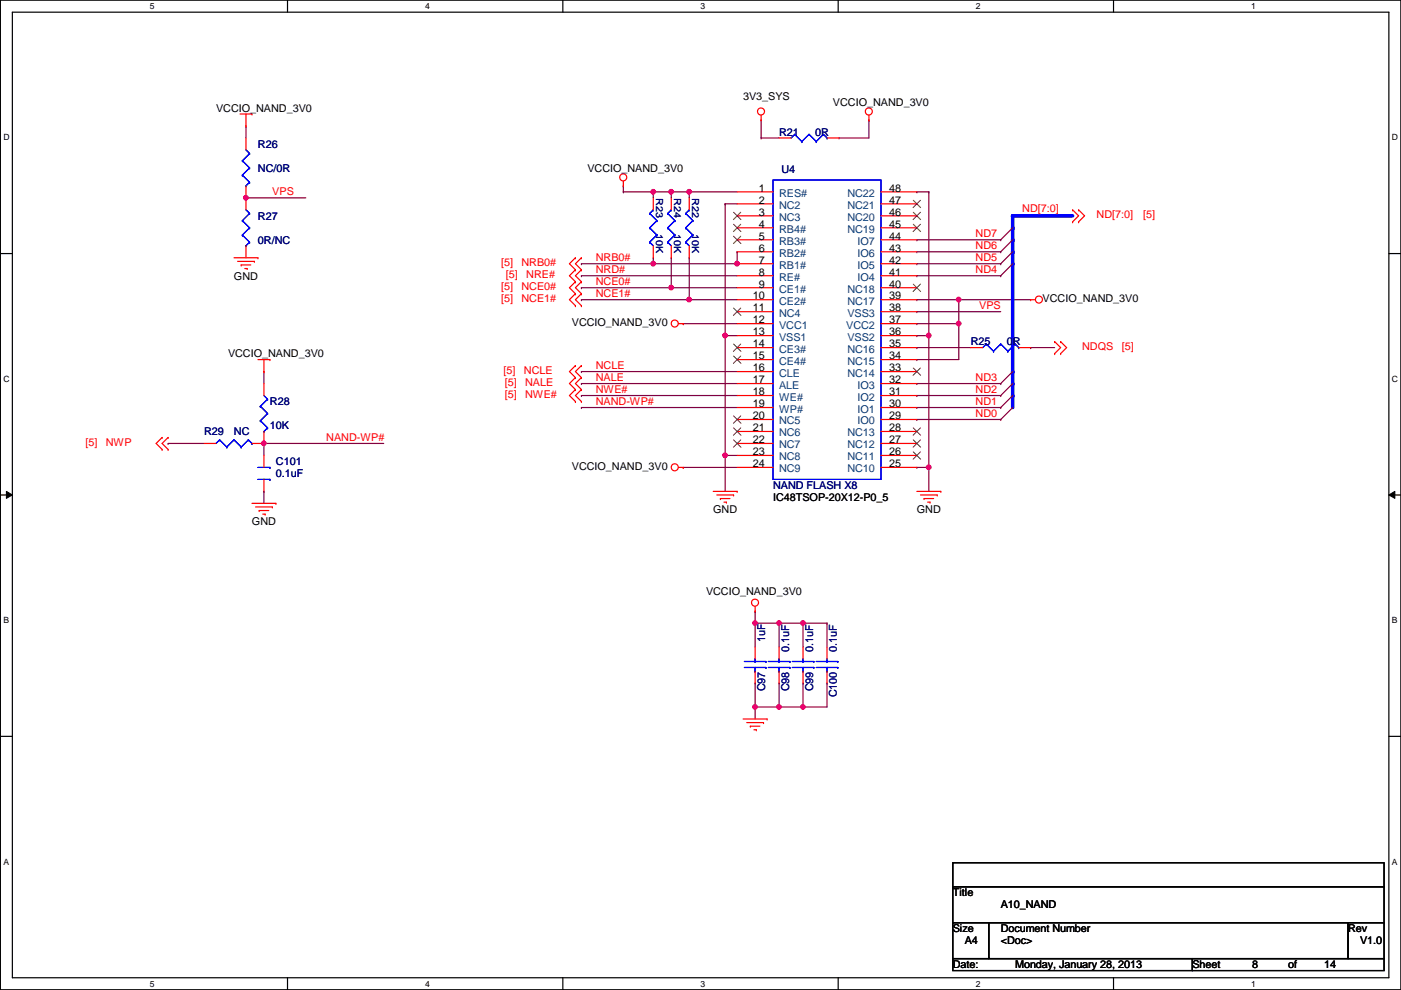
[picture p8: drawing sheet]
<svg xmlns="http://www.w3.org/2000/svg" width="297mm" height="210mm" viewBox="0 0 297 210" stroke-linecap="round" stroke-linejoin="round" font-family="sans-serif">
<path d="M.1 0h296.9v209.8h-296.9zM2.6 2.6h291.9v204.7h-291.9z" fill="none" stroke="#000" stroke-width=".25"/>
<g fill="#fff">
<path d="M31.8 .3h1v2h-1z"/>
<path d="M31.8 207.6h1v1.9h-1z"/>
</g>
<path d="M61 0v2.6M61 207.3v2.5" fill="none" stroke="#000" stroke-width=".25"/>
<g fill="#fff">
<path d="M90.1 .3h1v2h-1z"/>
<path d="M90.1 207.6h1v1.9h-1z"/>
</g>
<path d="M119.3 0v2.6M119.3 207.3v2.5" fill="none" stroke="#000" stroke-width=".25"/>
<g fill="#fff">
<path d="M148.5 .3h1v2h-1z"/>
<path d="M148.5 207.6h1v1.9h-1z"/>
</g>
<path d="M177.7 0v2.6M177.7 207.3v2.5" fill="none" stroke="#000" stroke-width=".25"/>
<g fill="#fff">
<path d="M206.9 .3h1v2h-1z"/>
<path d="M206.9 207.6h1v1.9h-1z"/>
</g>
<path d="M236.1 0v2.6M236.1 207.3v2.5" fill="none" stroke="#000" stroke-width=".25"/>
<g fill="#fff">
<path d="M265.3 .3h.9v2h-.9z"/>
<path d="M265.3 207.6h.9v1.9h-.9z"/>
<path d="M.7 28.2h1.3v1.9h-1.3z"/>
<path d="M295.1 28.2h1.3v1.9h-1.3z"/>
<path d="M.7 79.3h1.3v2h-1.3z"/>
<path d="M295.1 79.3h1.3v2h-1.3z"/>
</g>
<path d="M.1 53.8h2.5M294.5 53.8h2.5" fill="none" stroke="#000" stroke-width=".25"/>
<g fill="#fff">
<path d="M.7 130.5h1.2v2h-1.2z"/>
<path d="M295.1 130.5h1.2v2h-1.2z"/>
</g>
<path d="M.1 104.9h2.5M294.5 104.9h2.5" fill="none" stroke="#000" stroke-width=".25"/>
<path d="M1.4 104.2l1.2 .7-1.2 .8zM294.5 104.9l1.2-.7v1.5z" fill="#000"/>
<path d="M1.4 104.2l1.2 .7-1.2 .8zM294.5 104.9l1.2-.7v1.5z" fill="none" stroke="#000" stroke-width=".21"/>
<g fill="#fff">
<path d="M.7 181.7h1.2v2h-1.2z"/>
<path d="M295.1 181.7h1.2v2h-1.2z"/>
</g>
<path d="M.1 156.1h2.5M294.5 156.1h2.5" fill="none" stroke="#000" stroke-width=".25"/>
<path d="M35.6 94h.1M35.6 94h7.7M56 94h.1M56 94v2.6M56 94h25.4" fill="none" stroke="#800040" stroke-width=".25"/>
<circle cx="55.9" cy="94" r=".49" fill="#f0f"/>
<circle cx="55.9" cy="94" r=".49" fill="none" stroke="#f0f" stroke-width=".25"/>
<path d="M52.2 42h.1M52.2 42h12.7" fill="none" stroke="#800040" stroke-width=".25"/>
<circle cx="52.1" cy="41.9" r=".49" fill="#f0f"/>
<circle cx="52.1" cy="41.9" r=".49" fill="none" stroke="#f0f" stroke-width=".25"/>
<path d="M146.1 40.7h.1M146.1 40.7h10.2M156.3 53.4h.1M156.3 53.4v2.5M194.4 73.7h.1M194.4 73.7h11.4" fill="none" stroke="#800040" stroke-width=".25"/>
<circle cx="146.1" cy="40.7" r=".49" fill="#f0f"/>
<circle cx="146.1" cy="40.7" r=".49" fill="none" stroke="#f0f" stroke-width=".25"/>
<path d="M142.3 61h.1M142.3 61h14M194.4 66.1h.1M194.4 66.1h17.8" fill="none" stroke="#800040" stroke-width=".25"/>
<circle cx="142.3" cy="61" r=".49" fill="#f0f"/>
<circle cx="142.3" cy="61" r=".49" fill="none" stroke="#f0f" stroke-width=".25"/>
<g fill="none" stroke="#800040" stroke-width=".25">
<path d="M194.4 50.8h.1M194.4 53.4h.1M194.4 50.8h17.8M194.4 53.4h17.8M123.3 78.8h.1M123.3 78.8h33M144.9 68.6h.1M144.9 68.6h11.4M146.1 63.5h.1M146.1 63.5h10.2M123.3 86.4h.1M123.3 81.3h.1"/>
<path d="M123.3 83.9h.1M123.3 86.4h33M123.3 81.3h33M123.3 83.9h33M194.4 83.9h.1M194.4 86.4h.1M194.4 88.9h.1M194.4 86.4h17.8M194.4 83.9h17.8M194.4 88.9h17.8"/>
</g>
<circle cx="146.1" cy="63.5" r=".49" fill="#f0f"/>
<circle cx="146.1" cy="63.5" r=".49" fill="none" stroke="#f0f" stroke-width=".25"/>
<g fill="none" stroke="#800040" stroke-width=".25">
<path d="M123.3 58.5h.1M123.3 58.5h33M194.4 55.9h.1M194.4 58.5h.1M194.4 40.7h.1M194.4 55.9h17.8M194.4 58.5h17.8M194.4 40.7h2.5M196.9 40.7h.1M196.9 40.7v30.5M144.9 99.1h.1M144.9 99.1h11.4"/>
<path d="M194.4 81.3h.1M194.4 99.1h.1M194.4 81.3h17.8M194.4 99.1h2.5M196.9 99.1h.1M196.9 99.1v5.1M56 104.2h.1M56 104.2v2.5"/>
</g>
<circle cx="196.9" cy="99.1" r=".49" fill="#f0f"/>
<circle cx="196.9" cy="99.1" r=".49" fill="none" stroke="#f0f" stroke-width=".25"/>
<path d="M153.8 43.2h.1M153.8 43.2h2.5M194.4 71.2h.1M194.4 71.2h2.5M153.8 96.6h.1M153.8 96.6v7.6" fill="none" stroke="#800040" stroke-width=".25"/>
<circle cx="153.7" cy="96.5" r=".49" fill="#f0f"/>
<circle cx="153.7" cy="96.5" r=".49" fill="none" stroke="#f0f" stroke-width=".25"/>
<path d="M153.8 43.2h.1M153.8 43.2v53.4M153.8 71.2h.1M153.8 71.2h2.5M153.8 96.6h.1M153.8 96.6h2.5" fill="none" stroke="#800040" stroke-width=".25"/>
<circle cx="153.7" cy="71.1" r=".49" fill="#f0f"/>
<circle cx="153.7" cy="71.1" r=".49" fill="none" stroke="#f0f" stroke-width=".25"/>
<path d="M138.5 55.9h.1M138.5 55.9h17.8" fill="none" stroke="#800040" stroke-width=".25"/>
<circle cx="156.3" cy="55.9" r=".49" fill="#f0f"/>
<circle cx="156.3" cy="55.9" r=".49" fill="none" stroke="#f0f" stroke-width=".25"/>
<circle cx="138.5" cy="55.9" r=".49" fill="#f0f"/>
<circle cx="138.5" cy="55.9" r=".49" fill="none" stroke="#f0f" stroke-width=".25"/>
<path d="M196.9 71.2h.1M196.9 71.2v27.9" fill="none" stroke="#800040" stroke-width=".25"/>
<circle cx="196.9" cy="71.1" r=".49" fill="#f0f"/>
<circle cx="196.9" cy="71.1" r=".49" fill="none" stroke="#f0f" stroke-width=".25"/>
<path d="M160.1 144.8h.1M160.1 144.8v5.1" fill="none" stroke="#800040" stroke-width=".25"/>
<circle cx="160.1" cy="149.9" r=".49" fill="#f0f"/>
<circle cx="160.1" cy="149.9" r=".49" fill="none" stroke="#f0f" stroke-width=".25"/>
<path d="M165.2 132.1h.1M165.2 132.1v5.1M170.3 149.9h.1M170.3 149.9h5" fill="none" stroke="#800040" stroke-width=".25"/>
<circle cx="165.2" cy="132.1" r=".49" fill="#f0f"/>
<circle cx="165.2" cy="132.1" r=".49" fill="none" stroke="#f0f" stroke-width=".25"/>
<path d="M165.2 132.1h.1M165.2 132.1h10.1M170.3 132.1h.1M170.3 132.1v5.1M175.3 132.1h.1M175.3 132.1v5.1" fill="none" stroke="#800040" stroke-width=".25"/>
<circle cx="170.2" cy="132.1" r=".49" fill="#f0f"/>
<circle cx="170.2" cy="132.1" r=".49" fill="none" stroke="#f0f" stroke-width=".25"/>
<path d="M160.1 129.6h.1M160.1 132.1h.1M160.1 129.6v7.6M160.1 132.1h5.1M175.3 144.8h.1M175.3 144.8v5.1" fill="none" stroke="#800040" stroke-width=".25"/>
<circle cx="160.1" cy="132.1" r=".49" fill="#f0f"/>
<circle cx="160.1" cy="132.1" r=".49" fill="none" stroke="#f0f" stroke-width=".25"/>
<path d="M160.1 149.9h.1M160.1 149.9v2.5M165.2 144.8h.1M165.2 144.8v5.1h-5.1M170.3 144.8h.1M170.3 144.8v5.1" fill="none" stroke="#800040" stroke-width=".25"/>
<circle cx="170.2" cy="149.9" r=".49" fill="#f0f"/>
<circle cx="170.2" cy="149.9" r=".49" fill="none" stroke="#f0f" stroke-width=".25"/>
<path d="M165.2 149.9h.1M165.2 149.9h5.1" fill="none" stroke="#800040" stroke-width=".25"/>
<circle cx="165.2" cy="149.9" r=".49" fill="#f0f"/>
<circle cx="165.2" cy="149.9" r=".49" fill="none" stroke="#f0f" stroke-width=".25"/>
<g fill="none" stroke="#800040" stroke-width=".25">
<path d="M52.2 26.7h.1M52.2 26.7v2.6M132.2 39.4h.1M132.2 39.4v1.3M161.4 25.4h.1M161.4 29.3h.1M161.4 25.4v3.9M161.4 29.3h3.8M177.9 29.3h.1M184.2 25.4h.1M184.2 25.4v3.9h-6.3M123.3 55.9h.1"/>
<path d="M138.5 54.7h.1M138.5 40.7h.1M138.5 40.7v1.3M138.5 54.7v1.2h-15.2M138.5 40.7h3.8M142.3 54.7h.1M142.3 40.7h.1M142.3 40.7v1.3M142.3 54.7v6.3h-19M146.1 54.7h.1M146.1 54.7v8.8h-22.8M56 78.8h.1"/>
<path d="M56 78.8v2.5M123.3 61h.1M123.3 63.5h.1"/>
</g>
<circle cx="138.5" cy="40.7" r=".49" fill="#f0f"/>
<circle cx="138.5" cy="40.7" r=".49" fill="none" stroke="#f0f" stroke-width=".25"/>
<path d="M142.3 40.7h.1M142.3 40.7h3.8M146.1 40.7h.1M146.1 40.7v1.3" fill="none" stroke="#800040" stroke-width=".25"/>
<circle cx="142.3" cy="40.7" r=".49" fill="#f0f"/>
<circle cx="142.3" cy="40.7" r=".49" fill="none" stroke="#f0f" stroke-width=".25"/>
<path d="M132.2 40.7h.1M132.2 40.7h6.3M203.3 63.5h.1M203.3 63.5v5.1" fill="none" stroke="#800040" stroke-width=".25"/>
<circle cx="203.3" cy="68.6" r=".49" fill="#f0f"/>
<circle cx="203.3" cy="68.6" r=".49" fill="none" stroke="#f0f" stroke-width=".25"/>
<path d="M203.3 63.5h.1M203.3 63.5h15.2" fill="none" stroke="#800040" stroke-width=".25"/>
<circle cx="203.3" cy="63.5" r=".49" fill="#f0f"/>
<circle cx="203.3" cy="63.5" r=".49" fill="none" stroke="#f0f" stroke-width=".25"/>
<path d="M194.4 68.6h.1M194.4 76.2h.1M194.4 68.6h8.9M203.3 68.6h.1M203.3 68.6v7.6h-8.9M218.5 73.7h.1M218.5 73.7h5.1" fill="none" stroke="#800040" stroke-width=".25"/>
<path d="M214.7 83.9v2.5" fill="none" stroke="#00f" stroke-width=".76"/>
<circle cx="214.7" cy="83.9" r=".38" fill="#00f"/>
<path d="M214.7 55.9v22.9" fill="none" stroke="#00f" stroke-width=".76"/>
<circle cx="214.7" cy="55.9" r=".38" fill="#00f"/>
<path d="M214.7 45.8v2.5" fill="none" stroke="#00f" stroke-width=".76"/>
<circle cx="214.7" cy="45.8" r=".38" fill="#00f"/>
<path d="M214.7 50.8v2.6" fill="none" stroke="#00f" stroke-width=".76"/>
<circle cx="214.7" cy="50.8" r=".38" fill="#00f"/>
<path d="M214.7 48.3v2.5" fill="none" stroke="#00f" stroke-width=".76"/>
<circle cx="214.7" cy="48.3" r=".38" fill="#00f"/>
<path d="M214.7 53.4v2.5" fill="none" stroke="#00f" stroke-width=".76"/>
<circle cx="214.7" cy="53.4" r=".38" fill="#00f"/>
<path d="M214.7 81.3v2.6" fill="none" stroke="#00f" stroke-width=".76"/>
<circle cx="214.7" cy="81.3" r=".38" fill="#00f"/>
<path d="M214.7 78.8v2.5" fill="none" stroke="#00f" stroke-width=".76"/>
<circle cx="214.7" cy="78.8" r=".38" fill="#00f"/>
<path d="M214.7 45.8h12.7" fill="none" stroke="#00f" stroke-width=".76"/>
<circle cx="214.7" cy="45.8" r=".38" fill="#00f"/>
<g fill="none" stroke="#800040" stroke-width=".25">
<path d="M212.2 50.8h.1M212.2 53.4h.1M212.2 55.9h.1M212.2 58.5h.1M214.7 48.3l-2.5 2.5M214.7 50.8l-2.5 2.6M214.7 53.4l-2.5 2.5M214.7 55.9l-2.5 2.6M194.4 63.5h.1M194.4 63.5h8.9M214.7 78.8l-2.5 2.5M212.2 81.3h.1"/>
<path d="M212.2 83.9h.1M212.2 86.4h.1M212.2 88.9h.1M214.7 81.3l-2.5 2.6M214.7 83.9l-2.5 2.5M214.7 86.4l-2.5 2.5"/>
</g>
<g fill="none" stroke="#f00" stroke-width=".25">
<path d="M50.9 24.2h2.5M52.2 26.7h.1M52.2 24.2v2.5M52.2 29.3v2.5M52.2 39.4v5.1M53.4 24.2h.1M132.2 39.4h.1M132.2 38.4v1M161.4 25.4h.1M161.4 24.4v1M165.2 29.3h2.5M175.3 29.3h2.6"/>
<path d="M184.2 25.4h.1M184.2 24.4v1M49.6 54.7h5.1M50.4 55.4h3.5M51.1 56.2h.1M51.1 56.2h2.1M51.9 56.9h.5M52.2 52.1v2.6M52.4 56.9h.1M53.9 55.4h.1M54.7 54.7h.1M122 59.7h.1"/>
<path d="M122 57.2h.1M122 54.7h.1M122 57.2l-1.3 1.3 1.3 1.2M122 59.7l-1.3 1.3 1.3 1.3M122 54.7l-1.3 1.2 1.3 1.3M123.3 59.7h.1M123.3 57.2h.1M123.3 54.7h.1M123.3 57.2l-1.3 1.3 1.3 1.2M123.3 59.7l-1.3 1.3 1.3 1.3M123.3 54.7l-1.3 1.2 1.3 1.3M138.5 42v2.5"/>
<path d="M138.5 52.1v2.6M142.3 42v2.5M142.3 52.1v2.6M146.1 42v2.5M146.1 52.1v2.6M156.3 53.4h7.6M156.3 58.5h7.6M156.3 45.8h7.6M156.3 55.9h7.6M156.3 48.3h7.6M156.3 50.8h7.6M156.3 40.7h7.6"/>
<path d="M156.3 43.2h7.6M186.8 53.4h7.6M186.8 58.5h7.6M186.8 45.8h7.6M186.8 55.9h7.6M186.8 48.3h7.6M186.8 50.8h7.6M186.8 40.7h7.6M186.8 43.2h7.6M227.4 47h.1M227.4 44.5h.1M227.4 44.5l1.3 1.3-1.3 1.2"/>
<path d="M228.7 47h.1M228.7 44.5h.1M228.7 44.5l1.3 1.3-1.3 1.2M54.7 76.2h2.5M56 78.8h.1M56 76.2v2.6M57.2 76.2h.1M122 64.8h.1M122 62.3h.1M122 77.5h.1M122 62.3l-1.3 1.2 1.3 1.3M122 77.5l-1.3 1.3 1.3 1.3"/>
<path d="M123.3 64.8h.1M123.3 62.3h.1M123.3 77.5h.1M123.3 62.3l-1.3 1.2 1.3 1.3M123.3 77.5l-1.3 1.3 1.3 1.3M143.8 68.6h1.1M144.9 68.6h.1M156.3 76.2h7.6M156.3 68.6h7.6M156.3 63.5h7.6M156.3 73.7h7.6M156.3 66.1h7.6"/>
<path d="M156.3 71.2h7.6M156.3 78.8h7.6M156.3 61h7.6M186.8 76.2h7.6M186.8 68.6h7.6M186.8 63.5h7.6M186.8 73.7h7.6M186.8 66.1h7.6M186.8 71.2h7.6M186.8 78.8h7.6M186.8 61h7.6M205.8 73.7h2.6"/>
<path d="M216 73.7h2.5M218.5 63.5h.1M218.5 63.5h1M223.6 75h.1M223.6 72.4h.1M223.6 72.4l1.3 1.3-1.3 1.3M224.9 75h.1M224.9 72.4h.1M224.9 72.4l1.2 1.3-1.2 1.3M34.4 95.3h.1M34.4 92.8h.1M34.4 92.8l-1.3 1.2 1.3 1.3"/>
<path d="M35.6 95.3h.1M35.6 92.8h.1M35.6 92.8l-1.2 1.2 1.2 1.3M43.3 94h2.5M56 81.3v2.6M56 91.5v2.5h-2.6M56 96.6v2.5M122 82.6h.1M122 80.1h.1M122 85.1h.1M122 80.1l-1.3 1.2 1.3 1.3M122 82.6l-1.3 1.3 1.3 1.2"/>
<path d="M123.3 82.6h.1M123.3 80.1h.1M123.3 85.1h.1M123.3 80.1l-1.3 1.2 1.3 1.3M123.3 82.6l-1.3 1.3 1.3 1.2M143.8 99.1h1.1M144.9 99.1h.1M156.3 99.1h7.6M156.3 88.9h7.6M156.3 96.6h7.6M156.3 91.5h7.6M156.3 83.9h7.6"/>
<path d="M156.3 81.3h7.6M156.3 94h7.6M156.3 86.4h7.6M186.8 99.1h7.6M186.8 88.9h7.6M186.8 96.6h7.6M186.8 91.5h7.6M186.8 83.9h7.6M186.8 81.3h7.6M186.8 94h7.6M186.8 86.4h7.6M53.4 106.7h5.1"/>
<path d="M54.2 107.5h3.5M54.9 108.2h.1M54.9 108.2h2.1M55.7 109h.5M56 101.6v2.6M56.2 109h.1M57.7 107.5h.1M58.5 106.7h.1M151.2 104.2h5.1M152 104.9h3.5M152.7 105.7h.1M152.7 105.7h2.1"/>
<path d="M153.5 106.5h.5M154 106.5h.1M155.5 104.9h.1M156.3 104.2h.1M194.4 104.2h5.1M195.2 104.9h3.5M195.9 105.7h.1M195.9 105.7h2M196.7 106.5h.5M197.2 106.5h.1M198.7 104.9h.1M199.5 104.2h.1"/>
<path d="M160.1 129.6h.1M160.1 128.6v1M160.1 137.2v2.5M165.2 137.2v2.5M170.3 137.2v2.5M175.3 137.2v2.5M157.6 152.4h5M158.3 153.2h3.6M159.1 154h.1M159.1 154h2M159.8 154.7h.6M160.1 142.3v2.5"/>
<path d="M160.4 154.7h.1M161.9 153.2h.1M162.6 152.4h.1M165.2 142.3v2.5M170.3 142.3v2.5M175.3 142.3v2.5"/>
<circle cx="132.1" cy="37.6" r=".75"/>
<circle cx="161.3" cy="23.6" r=".75"/>
<circle cx="184.2" cy="23.6" r=".75"/>
<circle cx="143.1" cy="68.6" r=".75"/>
<circle cx="220.3" cy="63.5" r=".75"/>
<circle cx="143.1" cy="99.1" r=".75"/>
<circle cx="160.1" cy="127.8" r=".75"/>
</g>
<path d="M202 182.9h91.5v5.1h-91.5zM202 188h91.5v7.6h-91.5zM202 195.6h7.6v7.6h-7.6zM209.6 195.6h76.2v7.6h-76.2zM285.8 195.6h7.7v7.6h-7.7zM202 203.2h50.8v2.6h-50.8zM252.8 203.2h40.7v2.6h-40.7z" fill="none" stroke="#000" stroke-width=".25"/>
<g fill="none" stroke="#00f" stroke-width=".25">
<path d="M51.4 34.1h.1M51.4 37.1h.1M51.4 34.1l1.5 1.5M51.4 37.1l1.5 1.6M52.2 39.4h.1M52.2 31.8l.7 .8M52.9 32.6h.1M52.9 35.6h.1M52.9 38.7h.1M52.9 32.6l-1.5 1.5M52.9 35.6l-1.5 1.5M52.9 38.7l-.7 .7"/>
<path d="M163.9 38.1h22.9v63.5h-22.9zM168.5 28.5h.1M168.5 28.5l-.8 .8M168.5 28.5l1.5 1.5M170 30h.1M171.5 28.5h.1M171.5 28.5l-1.5 1.5M171.5 28.5l1.6 1.5M173.1 30h.1M174.6 28.5h.1M174.6 28.5l-1.5 1.5M174.6 28.5l.7 .8"/>
<path d="M175.3 29.3h.1M51.4 46.8h.1M51.4 49.8h.1M51.4 46.8l1.5 1.5M51.4 49.8l1.5 1.6M52.2 52.1h.1M52.2 44.5l.7 .8M52.9 45.3h.1M52.9 48.3h.1M52.9 51.4h.1M52.9 45.3l-1.5 1.5M52.9 48.3l-1.5 1.5"/>
<path d="M52.9 51.4l-.7 .7M137.7 51.4h.1M137.7 48.3h.1M137.7 45.3h.1M137.7 51.4l.8 .7M137.7 48.3l1.6 1.5M137.7 45.3l1.6 1.5M138.5 44.5h.1M138.5 44.5l-.8 .8M139.3 49.8h.1M139.3 46.8h.1M139.3 49.8l-1.6 1.6"/>
<path d="M139.3 46.8l-1.6 1.5M141.6 51.4h.1M141.6 48.3h.1M141.6 45.3h.1M141.6 51.4l.7 .7M141.6 48.3l1.5 1.5M141.6 45.3l1.5 1.5M142.3 44.5h.1M142.3 44.5l-.7 .8M143.1 49.8h.1M143.1 46.8h.1M143.1 49.8l-1.5 1.6"/>
<path d="M143.1 46.8l-1.5 1.5M145.4 51.4h.1M145.4 48.3h.1M145.4 45.3h.1M145.4 51.4l.7 .7M145.4 48.3l1.5 1.5M145.4 45.3l1.5 1.5M146.1 44.5h.1M146.1 44.5l-.7 .8M146.9 49.8h.1M146.9 46.8h.1M146.9 49.8l-1.5 1.6"/>
<path d="M146.9 46.8l-1.5 1.5M209.1 72.9h.1M209.1 72.9l-.7 .8M209.1 72.9l1.5 1.6M210.6 74.5h.1M212.2 72.9h.1M212.2 72.9l-1.6 1.6M212.2 72.9l1.5 1.6M213.7 74.5h.1M215.2 72.9h.1M215.2 72.9l-1.5 1.6M215.2 72.9l.8 .8"/>
<path d="M216 73.7h.1M46.6 93.3h.1M46.6 93.3l-.8 .7M46.6 93.3l1.5 1.5M48.1 94.8h.1M49.6 93.3h.1M49.6 93.3l-1.5 1.5M49.6 93.3l1.5 1.5M51.1 94.8h.1M52.7 93.3h.1M52.7 93.3l-1.6 1.5M52.7 93.3l.7 .7"/>
<path d="M53.4 94h.1M54.7 99.1h2.5M55.2 86.1h.1M55.2 89.2h.1M55.2 86.1l1.5 1.6M55.2 89.2l1.5 1.5M56 91.5h.1M56 83.9l.7 .7M56.7 84.6h.1M56.7 87.7h.1M56.7 90.7h.1M56.7 84.6l-1.5 1.5"/>
<path d="M56.7 87.7l-1.5 1.5M56.7 90.7l-.7 .8M57.2 99.1h.1M54.7 101.6h2.5M57.2 101.6h.1M160.1 139.7h.1M160.1 139.7v.6M165.2 139.7h.1M165.2 139.7v.6M170.3 139.7h.1M170.3 139.7v.6M175.3 139.7h.1"/>
<path d="M175.3 139.7v.6M157.8 141.5h4.6M157.8 140.3h4.6M160.1 140.3h.1M160.1 141.5h.1M160.1 142.3h.1M160.1 141.5v.8M162.4 141.5h.1M162.4 140.3h.1M162.9 141.5h4.6M162.9 140.3h4.6M165.2 140.3h.1"/>
<path d="M165.2 141.5h.1M165.2 142.3h.1M165.2 141.5v.8M167.5 141.5h.1M167.5 140.3h.1M168 141.5h4.5M168 140.3h4.5M170.3 140.3h.1M170.3 141.5h.1M170.3 142.3h.1M170.3 141.5v.8M172.5 141.5h.1"/>
<path d="M172.5 140.3h.1M173.1 141.5h4.5M173.1 140.3h4.5M175.3 140.3h.1M175.3 141.5h.1M175.3 142.3h.1M175.3 141.5v.8M177.6 141.5h.1M177.6 140.3h.1"/>
</g>
<g fill="none" stroke="#804000" stroke-width=".21">
<path d="M155.5 45l1.6 1.6M155.5 47.5l1.6 1.6M155.5 50.1l1.6 1.5M157.1 45l-1.6 1.6M157.1 47.5l-1.6 1.6M157.1 50.1l-1.6 1.5M193.6 45l1.6 1.6M193.6 47.5l1.6 1.6M193.6 42.5l1.6 1.5M195.2 45l-1.6 1.6M195.2 47.5l-1.6 1.6M195.2 42.5l-1.6 1.5"/>
<path d="M155.5 72.9l1.6 1.6M155.5 75.5l1.6 1.5M155.5 65.3l1.6 1.6M157.1 72.9l-1.6 1.6M157.1 75.5l-1.6 1.5M157.1 65.3l-1.6 1.6M193.6 78l1.6 1.6M193.6 60.2l1.6 1.6M195.2 78l-1.6 1.6M195.2 60.2l-1.6 1.6M155.5 88.2l1.6 1.5M155.5 90.7l1.6 1.6"/>
<path d="M155.5 93.3l1.6 1.5M157.1 88.2l-1.6 1.5M157.1 90.7l-1.6 1.6M157.1 93.3l-1.6 1.5M193.6 95.8l1.6 1.6M193.6 90.7l1.6 1.6M193.6 93.3l1.6 1.5M195.2 95.8l-1.6 1.6M195.2 90.7l-1.6 1.6M195.2 93.3l-1.6 1.5"/>
</g>
<circle cx="55.9" cy="94" r=".49" fill="#f0f"/>
<circle cx="55.9" cy="94" r=".49" fill="none" stroke="#f0f" stroke-width=".25"/>
<circle cx="52.1" cy="41.9" r=".49" fill="#f0f"/>
<circle cx="52.1" cy="41.9" r=".49" fill="none" stroke="#f0f" stroke-width=".25"/>
<circle cx="146.1" cy="40.7" r=".49" fill="#f0f"/>
<circle cx="146.1" cy="40.7" r=".49" fill="none" stroke="#f0f" stroke-width=".25"/>
<circle cx="142.3" cy="61" r=".49" fill="#f0f"/>
<circle cx="142.3" cy="61" r=".49" fill="none" stroke="#f0f" stroke-width=".25"/>
<circle cx="146.1" cy="63.5" r=".49" fill="#f0f"/>
<circle cx="146.1" cy="63.5" r=".49" fill="none" stroke="#f0f" stroke-width=".25"/>
<circle cx="196.9" cy="99.1" r=".49" fill="#f0f"/>
<circle cx="196.9" cy="99.1" r=".49" fill="none" stroke="#f0f" stroke-width=".25"/>
<circle cx="153.7" cy="96.5" r=".49" fill="#f0f"/>
<circle cx="153.7" cy="96.5" r=".49" fill="none" stroke="#f0f" stroke-width=".25"/>
<circle cx="153.7" cy="71.1" r=".49" fill="#f0f"/>
<circle cx="153.7" cy="71.1" r=".49" fill="none" stroke="#f0f" stroke-width=".25"/>
<circle cx="156.3" cy="55.9" r=".49" fill="#f0f"/>
<circle cx="156.3" cy="55.9" r=".49" fill="none" stroke="#f0f" stroke-width=".25"/>
<circle cx="138.5" cy="55.9" r=".49" fill="#f0f"/>
<circle cx="138.5" cy="55.9" r=".49" fill="none" stroke="#f0f" stroke-width=".25"/>
<circle cx="196.9" cy="71.1" r=".49" fill="#f0f"/>
<circle cx="196.9" cy="71.1" r=".49" fill="none" stroke="#f0f" stroke-width=".25"/>
<circle cx="160.1" cy="149.9" r=".49" fill="#f0f"/>
<circle cx="160.1" cy="149.9" r=".49" fill="none" stroke="#f0f" stroke-width=".25"/>
<circle cx="165.2" cy="132.1" r=".49" fill="#f0f"/>
<circle cx="165.2" cy="132.1" r=".49" fill="none" stroke="#f0f" stroke-width=".25"/>
<circle cx="170.2" cy="132.1" r=".49" fill="#f0f"/>
<circle cx="170.2" cy="132.1" r=".49" fill="none" stroke="#f0f" stroke-width=".25"/>
<circle cx="160.1" cy="132.1" r=".49" fill="#f0f"/>
<circle cx="160.1" cy="132.1" r=".49" fill="none" stroke="#f0f" stroke-width=".25"/>
<circle cx="170.2" cy="149.9" r=".49" fill="#f0f"/>
<circle cx="170.2" cy="149.9" r=".49" fill="none" stroke="#f0f" stroke-width=".25"/>
<circle cx="165.2" cy="149.9" r=".49" fill="#f0f"/>
<circle cx="165.2" cy="149.9" r=".49" fill="none" stroke="#f0f" stroke-width=".25"/>
<circle cx="138.5" cy="40.7" r=".49" fill="#f0f"/>
<circle cx="138.5" cy="40.7" r=".49" fill="none" stroke="#f0f" stroke-width=".25"/>
<circle cx="142.3" cy="40.7" r=".49" fill="#f0f"/>
<circle cx="142.3" cy="40.7" r=".49" fill="none" stroke="#f0f" stroke-width=".25"/>
<circle cx="203.3" cy="68.6" r=".49" fill="#f0f"/>
<circle cx="203.3" cy="68.6" r=".49" fill="none" stroke="#f0f" stroke-width=".25"/>
<circle cx="203.3" cy="63.5" r=".49" fill="#f0f"/>
<circle cx="203.3" cy="63.5" r=".49" fill="none" stroke="#f0f" stroke-width=".25"/>
<g font-size="2.3">
<text x="45.8" y="23.7">VCCIO_NAND_3V0</text>
<text x="157.6" y="21.2">3V3_SYS</text>
<text x="176.6" y="22.4">VCCIO_NAND_3V0</text>
<text x="124.5" y="36.4">VCCIO_NAND_3V0</text>
<text x="160.9" y="40.6">1</text>
<text x="188.5" y="40.6">48</text>
<text x="160.9" y="45.7">3</text>
<text x="160.9" y="43.2">2</text>
<text x="188.5" y="45.7">46</text>
<text x="188.5" y="43.2">47</text>
<text x="160.9" y="53.3">6</text>
<text x="160.9" y="48.3">4</text>
<text x="160.9" y="50.8">5</text>
<text x="188.5" y="48.3">45</text>
<text x="188.5" y="50.8">44</text>
<text x="188.5" y="53.3">43</text>
<text x="49.6" y="59.3">GND</text>
<text x="160.9" y="55.9">7</text>
<text x="160.9" y="58.4">8</text>
<text x="188.5" y="58.4">41</text>
<text x="188.5" y="55.9">42</text>
<text x="159.6" y="63.5">10</text>
<text x="160.9" y="61">9</text>
<text x="188.5" y="63.5">39</text>
<text x="188.5" y="61">40</text>
<text x="221.1" y="64.1">VCCIO_NAND_3V0</text>
<text x="121.2" y="69.2">VCCIO_NAND_3V0</text>
<text x="159.6" y="66">11</text>
<text x="159.6" y="68.6">12</text>
<text x="159.6" y="71.1">13</text>
<text x="188.5" y="71.1">36</text>
<text x="188.5" y="66">38</text>
<text x="188.5" y="68.6">37</text>
<text x="48.3" y="75.8">VCCIO_NAND_3V0</text>
<text x="159.6" y="73.7">14</text>
<text x="159.6" y="76.2">15</text>
<text x="188.5" y="73.7">35</text>
<text x="188.5" y="76.2">34</text>
<text x="159.6" y="81.3">17</text>
<text x="159.6" y="83.8">18</text>
<text x="159.6" y="78.7">16</text>
<text x="188.5" y="83.8">31</text>
<text x="188.5" y="78.7">33</text>
<text x="188.5" y="81.3">32</text>
<text x="159.6" y="88.9">20</text>
<text x="159.6" y="86.4">19</text>
<text x="188.5" y="88.9">29</text>
<text x="188.5" y="86.4">30</text>
<text x="159.6" y="91.4">21</text>
<text x="159.6" y="94">22</text>
<text x="188.5" y="91.4">28</text>
<text x="188.5" y="94">27</text>
<text x="121.2" y="99.7">VCCIO_NAND_3V0</text>
<text x="159.6" y="99.1">24</text>
<text x="159.6" y="96.5">23</text>
<text x="188.5" y="96.5">26</text>
<text x="188.5" y="99.1">25</text>
<text x="163.9" y="106.3">IC48TSOP-20X12-P0_5</text>
<text x="53.4" y="111.3">GND</text>
<text x="151.2" y="108.8">GND</text>
<text x="194.4" y="108.8">GND</text>
<text x="149.7" y="126.1">VCCIO_NAND_3V0</text>
<text x="202" y="190.1">Title</text>
<text x="202" y="197.7">Size</text>
<text x="212.2" y="197.7">Document Number</text>
<text x="212.2" y="192.6">A10_NAND</text>
<text x="285.8" y="197.7">Rev</text>
<text x="204.6" y="200.2">A4</text>
<text x="212.2" y="200.2">&lt;Doc&gt;</text>
<text x="288.4" y="200.2">V1.0</text>
<text x="202" y="205.3">Date:</text>
<text x="215.2" y="205.3">Monday, January 28, 2013</text>
<text x="252.8" y="205.3">Sheet</text>
<text x="265.5" y="205.3">8</text>
<text x="273.1" y="205.3">of</text>
<text x="280.8" y="205.3">14</text>
</g>
<g font-size="2.3" fill="#000080">
<text x="165.2" y="28.8">R21</text>
<text x="172.8" y="28.8">0R</text>
<text x="54.7" y="31.3">R26</text>
<text x="54.7" y="36.4">NC/0R</text>
<text x="165.7" y="36.7">U4</text>
<text x="54.7" y="46.6">R27</text>
<text x="54.7" y="51.6">0R/NC</text>
<text x="205.8" y="73.2">R25</text>
<text x="213.4" y="73.2">0R</text>
<text x="57.2" y="85.9">R28</text>
<text x="43.3" y="92.3">R29</text>
<text x="49.6" y="92.3">NC</text>
<text x="57.2" y="91">10K</text>
<text x="58.5" y="98.6">C101</text>
<text x="58.5" y="101.2">0.1uF</text>
<text x="163.9" y="103.7">NAND FLASH X8</text>
<text x="162.2" y="136.2" transform="rotate(-90 162.2 136.2)">1uF</text>
<text x="167.3" y="138.2" transform="rotate(-90 167.3 138.2)">0.1uF</text>
<text x="172.4" y="138.2" transform="rotate(-90 172.4 138.2)">0.1uF</text>
<text x="177.5" y="138.2" transform="rotate(-90 177.5 138.2)">0.1uF</text>
<text x="162.2" y="146.6" transform="rotate(-90 162.2 146.6)">C97</text>
<text x="167.3" y="146.6" transform="rotate(-90 167.3 146.6)">C98</text>
<text x="172.4" y="146.6" transform="rotate(-90 172.4 146.6)">C99</text>
<text x="177.5" y="147.9" transform="rotate(-90 177.5 147.9)">C100</text>
</g>
<g font-size="2.3" fill="#f00">
<text x="57.7" y="41.4">VPS</text>
<text x="216.7" y="45">ND[7:0]</text>
<text x="232.5" y="46.3">ND[7:0]</text>
<text x="242.4" y="46.3">[5]</text>
<text x="206.8" y="50.3">ND7</text>
<text x="206.8" y="52.9">ND6</text>
<text x="106.3" y="56.5">[5]</text>
<text x="107.3" y="59">[5]</text>
<text x="110.6" y="56.5">NRB0#</text>
<text x="111.6" y="59">NRE#</text>
<text x="126.3" y="58">NRD#</text>
<text x="126.3" y="55.4">NRB0#</text>
<text x="206.8" y="55.4">ND5</text>
<text x="206.8" y="58">ND4</text>
<text x="106.3" y="64.1">[5]</text>
<text x="106.3" y="61.6">[5]</text>
<text x="110.6" y="64.1">NCE1#</text>
<text x="110.6" y="61.6">NCE0#</text>
<text x="126.3" y="60.5">NCE0#</text>
<text x="126.3" y="63">NCE1#</text>
<text x="207.6" y="65.6">VPS</text>
<text x="229.4" y="74.3">NDQS</text>
<text x="237.8" y="74.3">[5]</text>
<text x="106.8" y="79.3">[5]</text>
<text x="107" y="81.9">[5]</text>
<text x="111.1" y="79.3">NCLE</text>
<text x="111.3" y="81.9">NALE</text>
<text x="126.3" y="78.3">NCLE</text>
<text x="126.3" y="80.8">NALE</text>
<text x="126.3" y="83.4">NWE#</text>
<text x="206.8" y="83.4">ND2</text>
<text x="206.8" y="80.8">ND3</text>
<text x="107" y="84.4">[5]</text>
<text x="111.3" y="84.4">NWE#</text>
<text x="126.3" y="85.9">NAND-WP#</text>
<text x="206.8" y="85.9">ND1</text>
<text x="206.8" y="88.4">ND0</text>
<text x="18.1" y="94.6">[5]</text>
<text x="22.4" y="94.6">NWP</text>
<text x="69.2" y="93.5">NAND-WP#</text>
</g>
<g font-size="2.3" fill="#004080">
<text x="165.2" y="41.7">RES#</text>
<text x="179.7" y="41.7">NC22</text>
<text x="165.2" y="46.8">NC3</text>
<text x="165.2" y="44.3">NC2</text>
<text x="179.7" y="46.8">NC20</text>
<text x="179.7" y="44.3">NC21</text>
<text x="165.2" y="49.4">RB4#</text>
<text x="165.2" y="51.9">RB3#</text>
<text x="179.7" y="49.4">NC19</text>
<text x="181.8" y="51.9">IO7</text>
<text x="165.2" y="54.4">RB2#</text>
<text x="165.2" y="57">RB1#</text>
<text x="165.2" y="59.5">RE#</text>
<text x="181.8" y="59.5">IO4</text>
<text x="181.8" y="57">IO5</text>
<text x="181.8" y="54.4">IO6</text>
<text x="165.2" y="64.6">CE2#</text>
<text x="165.2" y="62.1">CE1#</text>
<text x="179.7" y="64.6">NC17</text>
<text x="179.7" y="62.1">NC18</text>
<text x="165.2" y="67.1">NC4</text>
<text x="165.2" y="69.7">VCC1</text>
<text x="179.4" y="69.7">VCC2</text>
<text x="179.7" y="67.1">VSS3</text>
<text x="165.2" y="74.8">CE3#</text>
<text x="165.2" y="77.3">CE4#</text>
<text x="165.2" y="72.2">VSS1</text>
<text x="179.7" y="74.8">NC16</text>
<text x="179.7" y="72.2">VSS2</text>
<text x="179.7" y="77.3">NC15</text>
<text x="165.2" y="82.4">ALE</text>
<text x="165.2" y="79.8">CLE</text>
<text x="179.7" y="79.8">NC14</text>
<text x="181.8" y="82.4">IO3</text>
<text x="165.2" y="84.9">WE#</text>
<text x="165.2" y="87.5">WP#</text>
<text x="181.8" y="84.9">IO2</text>
<text x="181.8" y="87.5">IO1</text>
<text x="165.2" y="90">NC5</text>
<text x="165.2" y="92.5">NC6</text>
<text x="165.2" y="95.1">NC7</text>
<text x="179.7" y="92.5">NC13</text>
<text x="179.7" y="95.1">NC12</text>
<text x="181.8" y="90">IO0</text>
<text x="165.2" y="100.2">NC9</text>
<text x="165.2" y="97.6">NC8</text>
<text x="179.7" y="97.6">NC11</text>
<text x="179.7" y="100.2">NC10</text>
</g>
<g font-size="2" fill="#000080">
<text x="139.1" y="42" transform="rotate(90 139.1 42)">R23</text>
<text x="143" y="42" transform="rotate(90 143 42)">R24</text>
<text x="146.8" y="42" transform="rotate(90 146.8 42)">R22</text>
<text x="139.1" y="49.6" transform="rotate(90 139.1 49.6)">10K</text>
<text x="143" y="49.6" transform="rotate(90 143 49.6)">10K</text>
<text x="146.8" y="49.6" transform="rotate(90 146.8 49.6)">10K</text>
</g>
<g font-size="1.8">
<text x="31.8" y="1.9">5</text>
<text x="90.1" y="1.9">4</text>
<text x="148.5" y="1.9">3</text>
<text x="206.9" y="1.9">2</text>
<text x="265.3" y="1.9">1</text>
<text x=".7" y="29.8">D</text>
<text x="295.1" y="29.8">D</text>
<text x=".7" y="80.9">C</text>
<text x="295.1" y="80.9">C</text>
<text x=".7" y="132.1">B</text>
<text x="295.1" y="132.1">B</text>
<text x=".7" y="183.3">A</text>
<text x="295.1" y="183.3">A</text>
<text x="31.8" y="209.2">5</text>
<text x="90.1" y="209.2">4</text>
<text x="148.5" y="209.2">3</text>
<text x="206.9" y="209.2">2</text>
<text x="265.3" y="209.2">1</text>
</g>
</svg>
